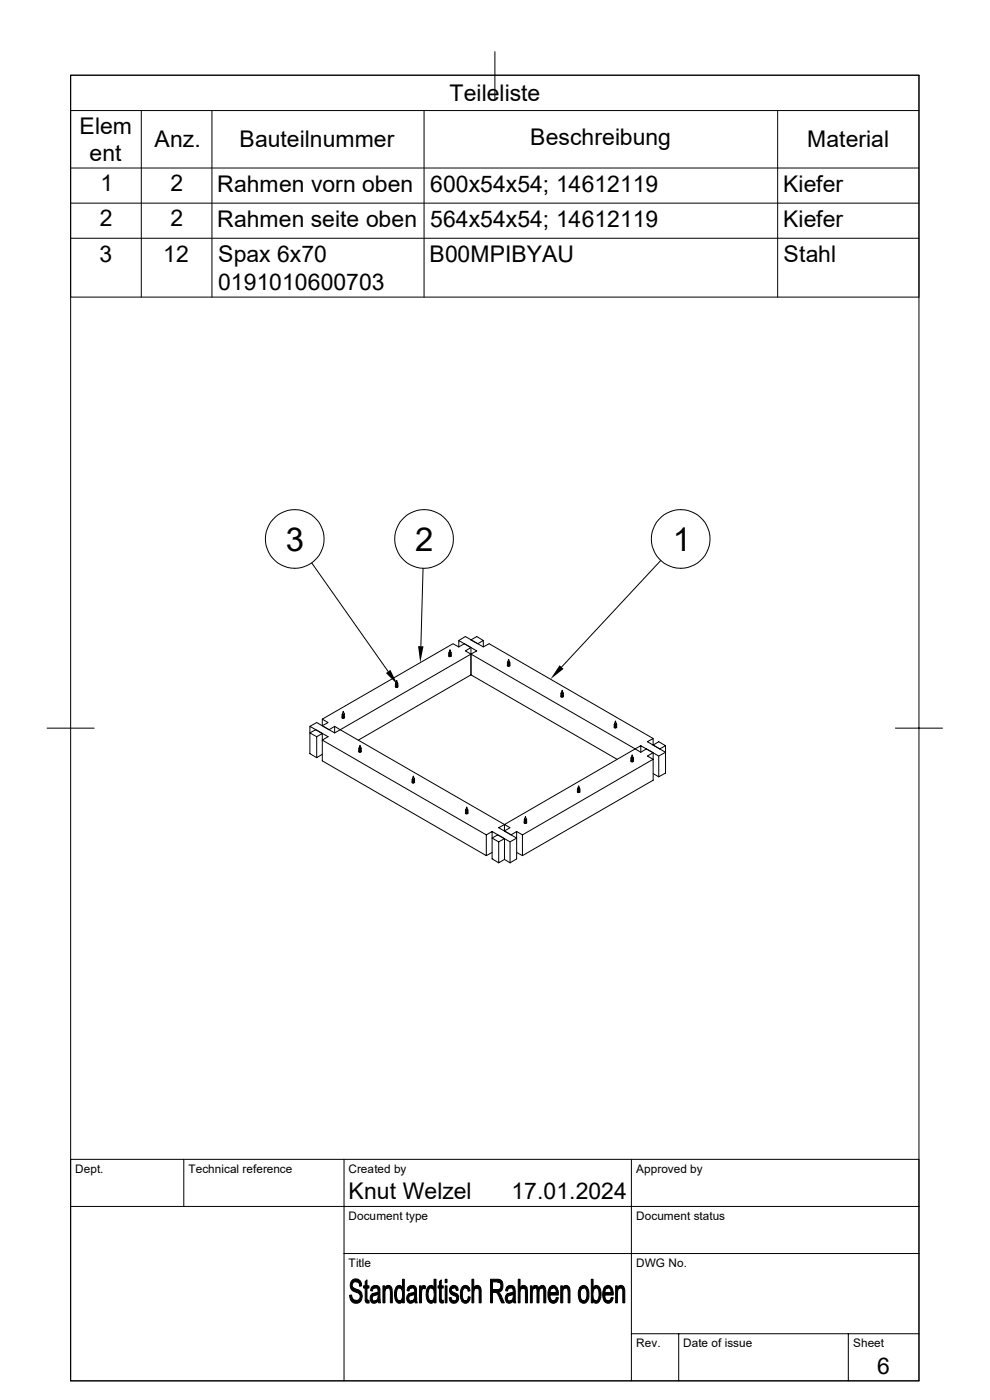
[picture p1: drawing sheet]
<svg xmlns="http://www.w3.org/2000/svg" width="210mm" height="297mm" viewBox="0 0 210 297" stroke-linecap="round" stroke-linejoin="round" font-family="sans-serif">
<g fill="none" stroke="#000" stroke-width=".21">
<path d="M105 11v10M194.9 16h-179.9v47h179.9M194.9 16h-179.9v276.9M194.9 16v276.9h-179.9M15 23.5h179.9M15 35.6h179.9M30 23.5v39.5M45 23.5v39.5M90 23.5v39.5M165 23.5v39.5M15 43.1h179.9M15 50.5h179.9"/>
<path d="M66.1 119.4l16.2 23.1M140.2 118.9l-21.1 22.6M89.7 120.6l-.4 16.5M95.3 139l.1 .3 .3-.2a.28 .28 0 0 1-.2 .2 .28 .28 0 0 1-.3-.2v-.1M95.3 138.4l.1 .2h.2M95.3 138.3l.2-.5 .1 .5M95.3 138.4h.3M95.3 138.8v.1l.4-.1a.27 .27 0 0 1-.2 .2 .27 .27 0 0 1-.3-.1l.1-.1M95.3 139.1v.2l.3-.2M95.6 138.7l-.1 .2h-.1l-.1-.2M95.6 138.4l-.1 .2h-.2v-.1M95.6 138.4l.1 .1a.27 .27 0 0 1-.2 .2 .27 .27 0 0 1-.3-.2h.1"/>
<path d="M95.8 139.1h.1M97.3 137.2l1.2-.6 1.4 .8v1.4M97.3 137.2v-1.3l3.8 2.2-1.2 .7v4.4M97.3 137.2l-1.2-.6-27.7 16 1.2 .7-1.2 .7M97.3 135.9l1.4-.9 3.8 2.2 1.3-.6 34.8 20.1M99.9 135.8l1.2-.8 1.4 .9-1.2 .7zM99.9 138.8l34.8 20.1 1.2-.7M99.9 137.4l-1.2 .7 1.2 .7-27.7 16-1.2-.7M99.9 138.8v4.4M102.5 135.9v1.3M107.9 139.9l.2 .6h-.3zM10 154.5h10"/>
<path d="M65.7 154.1l1.5-.8 3.8 2.2 1.2-.7 34.8 20.1v1.4M67.2 156.3l-1.5-.8 1.3-.7 1.4 .8v1.4l34.8 20.1M68.4 155.6l-1.2 .7v4.4l1.2-.7M68.4 154l1.4 .8 1.2-.7v1.4M68.4 152.6v1.4M72.6 152.1l-.1 .1a.28 .28 0 0 0 .3 .2 .28 .28 0 0 0 .3-.3h-.1M72.6 151.8l.1 .2 .3-.1M72.6 152.1l.1 .3 .3-.1M72.6 151.4l.2-.5 .2 .5M72.7 151.9v.1l.3-.1M72.7 152.2v.2l.3-.2M72.7 151.6v.1l.3-.1"/>
<path d="M73 151.5h-.4l.1 .2 .3-.1M73 151.8l.1 .1a.27 .27 0 0 1-.3 .2 .27 .27 0 0 1-.2-.2M73 151.5l.1 .1a.27 .27 0 0 1-.3 .2 .27 .27 0 0 1-.2-.2M73 151.5v.1M73 151.8v.1M73 152.1v.1M73.1 152.2h.1M76.2 159.3l-.1 .1a.28 .28 0 0 0 .3 .2 .28 .28 0 0 0 .2-.3h-.1M76.2 159l.1 .2 .2-.1v-.1M76.2 159.3l.1 .3 .2-.1M76.2 158.6l.2-.5 .1 .5M76.2 159.1v.1l.3-.1"/>
<path d="M76.2 158.7v.2l.4-.1a.27 .27 0 0 1-.2 .2 .27 .27 0 0 1-.3-.2h.1M76.5 158.8v-.1h-.3l.1 .2 .2-.1M76.5 159l.1 .1a.27 .27 0 0 1-.2 .2 .27 .27 0 0 1-.3-.2h.1M76.5 159.3v.3h-.3v-.2M76.7 159.4h.1M83.9 145.5v.1a.28 .28 0 0 0 .3 .2 .28 .28 0 0 0 .2-.2l-.3 .2-.1-.2M84 144.9h.3M84 144.9l.1 .3 .2-.1v-.2M84 145.2l.1 .3 .2-.1M84 144.9l.2-.5 .1 .5M84.3 145.2l-.1 .3h-.2v-.1M84.3 145.3h.1a.27 .27 0 0 1-.2 .2 .27 .27 0 0 1-.3-.1l.1-.1"/>
<path d="M84.3 145h.1a.27 .27 0 0 1-.2 .2 .27 .27 0 0 1-.3-.1l.3 .1 .1-.2M84.5 145.7h.1M99.9 143.2l31 17.9M99.9 143.2l-23.9 13.8M107.7 140.4l.1 .3 .3-.1M107.7 140.8l.1 .2 .3-.1M107.8 140.8v.2l.3-.2M107.8 141.2v.1l.3-.1M107.8 140.5v.2l.3-.2M108.1 141.1h.1a.28 .28 0 0 1-.3 .3 .28 .28 0 0 1-.3-.3h.1l.1 .2 .3-.1M108.1 140.8h.1a.27 .27 0 0 1-.3 .3 .27 .27 0 0 1-.2-.2v-.1M108.1 140.5h.1a.27 .27 0 0 1-.3 .3 .27 .27 0 0 1-.2-.2v-.1"/>
<path d="M108.1 140.4v.2M108.1 140.7v.2M108.1 141.1v.1M108.2 141.2h.1M119 147.3l.2 .2h.2v-.2M119 147v.2M119.1 147.7l.2 .1 .2-.1a.28 .28 0 0 1-.3 .2 .28 .28 0 0 1-.2-.2v-.1v.2M119.1 147h.3M119.1 146.9l.2-.5 .1 .5M119.1 147.4v.1l.4-.1a.27 .27 0 0 1-.2 .2 .27 .27 0 0 1-.3-.2h.1M119.1 147.7v.1l.3-.1M119.1 147.1v.1l.3-.1"/>
<path d="M119.4 147l.1 .1a.27 .27 0 0 1-.2 .2 .27 .27 0 0 1-.3-.2h.1M119.4 147l-.1 .2-.2-.1M119.5 147.7h.1M130.3 154l.3 .1 .2-.2a.27 .27 0 0 1-.2 .2 .27 .27 0 0 1-.3-.1zM130.4 154.1l.1 .3 .3-.2a.28 .28 0 0 1-.2 .2 .28 .28 0 0 1-.3-.2v-.1M130.4 153.5l.1 .3 .2-.1v-.2M130.4 153.5l.2-.5 .1 .5M130.4 153.8v.2M130.4 153.5h.3M130.4 154.3v.1l.3-.1M130.7 153.8l-.1 .3-.2-.1M130.7 153.6h.1a.27 .27 0 0 1-.2 .2 .27 .27 0 0 1-.3-.1l.3 .1 .1-.2"/>
<path d="M130.9 154.3h.1M135.9 159.6l-1.2-.7-27.7 16 1.2 .7-1.2 .7M135.9 159.6v-1.4l3.8 2.2v4.4l-1.1-.7M135.9 159.6l1.2-.7 1.5 .8v5.8l-27.8 16M138.6 159.7l-1.3 .7 1.3 .7-27.8 16-1.2-.7M138.6 158.1l1.1-.7 1.5 .8-1.2 .7zM138.6 158.1v-1.4l-1.3 .7 3.9 2.2v4.4l-1.5 .8M141.2 158.2v1.4l-1.5 .8M189.9 154.5h10M67.2 160.7l-1.5-.8v-5.8l3.9 2.2-1.2 .7v4.4l34.8 20.1 1.2-.7M87.5 165.8l-.1 .1a.28 .28 0 0 0 .3 .2 .28 .28 0 0 0 .2-.2l-.1-.1M87.5 165.2h.3"/>
<path d="M87.5 165.2l.1 .2h.2M87.5 165.8l.1 .3 .2-.1M87.5 165.2l.2-.6 .2 .8M87.5 165.5v.2M87.5 165.9v.2l.3-.2M87.5 165.3v.1l.3-.1M87.8 165.6h.1a.27 .27 0 0 1-.2 .2 .27 .27 0 0 1-.3-.1h.4h-.3v-.1M87.8 165.3h.1a.27 .27 0 0 1-.2 .2 .27 .27 0 0 1-.3-.1l.1-.1M87.9 165.5v.2M87.9 165.8v.2M88 166h.1M98.8 171.7v.2"/>
<path d="M98.8 172v.2M98.8 172.5l.3 .1 .2-.2a.28 .28 0 0 1-.3 .3 .28 .28 0 0 1-.3-.2l.1-.1v.2M98.9 172.2v.1l.4-.1a.27 .27 0 0 1-.3 .2 .27 .27 0 0 1-.2-.2M98.9 172.5v.1l.3-.1M98.9 171.8v.2l.3-.2M99 171.2l.2 .6h-.3zM99.2 171.8h.1a.27 .27 0 0 1-.3 .2 .27 .27 0 0 1-.2-.1v-.1M99.2 171.7l-.1 .3-.3-.1M99.2 172l-.1 .3-.3-.1M99.3 172.5h.1M104.4 176.4l-1.2 .7v4.4M105.8 178.6l-1.4-.8 1.2-.7 1.4 .8v4.4"/>
<path d="M107 177.9l-1.2 .7v4.4l1.2-.7M107 176.3l1.4 .8 1.2-.7v1.4l-1.4 .8M107 176.3v-1.4l-1.2 .7 3.8 2.2v4.4l-1.4 .8M110.8 177.1v4.4l-1.2-.7M111.3 174.4l.1 .3 .3-.2a.28 .28 0 0 1-.2 .2 .28 .28 0 0 1-.3-.2l.1-.1M111.3 173.7l.2-.5 .1 .5M111.3 174.1v.1M111.3 173.9v.1h.2l.1-.2h-.3v.1h.3M111.3 174.5v.2l.3-.2M111.6 174.1l-.1 .2-.2-.1M111.6 174.2h.1a.27 .27 0 0 1-.2 .2 .27 .27 0 0 1-.3-.2h.1M111.6 173.8l.1 .1a.27 .27 0 0 1-.2 .2 .27 .27 0 0 1-.3-.2h.1"/>
<path d="M111.8 174.5h.1M122.5 167.4l.4 .1 .1-.2a.27 .27 0 0 1-.2 .3 .27 .27 0 0 1-.3-.2zM122.6 167.9h-.1a.28 .28 0 0 0 .3 .2 .28 .28 0 0 0 .2-.2l-.1 .2-.3-.1M122.6 167.2h.3M122.6 167.2l.1 .3 .2-.1v-.2M122.6 167.6l.1 .2h.2v-.2M122.6 167.2l.2-.5 .1 .5M122.6 167.9v.2M122.6 167.7v.1l.3-.1M122.6 168v.1l.3-.1M122.9 167.6h.1a.27 .27 0 0 1-.2 .3 .27 .27 0 0 1-.3-.2l.1-.1M123.1 168h.1"/>
<path d="M133.9 161.5v-.2l-.1 .1a.28 .28 0 0 0 .3 .2 .28 .28 0 0 0 .3-.2l-.2 .2-.3-.1M133.9 161v.2M133.9 160.7h.4M133.9 161.5v.1l.3-.1M134.3 161.1h.1a.27 .27 0 0 1-.3 .2 .27 .27 0 0 1-.2-.1h.3v-.1M134.3 160.7l.1 .1a.27 .27 0 0 1-.3 .2 .27 .27 0 0 1-.2-.2v.2l.3-.2M134.3 160.7l-.1 .3-.3-.1M134.3 161l-.1 .2h-.3M134.3 160.7l-.2-.6-.2 .8M134.4 161.5h.1M107 182.3l1.2 .7v-4.4l-3.8-2.2v5.8l1.4 .8M15 255.9h179.9"/>
<path d="M39 246v9.9M73 246v46.9M133.9 246v46.9M194.9 246h-179.9v46.9M73 265.9h121.9M133.9 283h61M144 283v9.9M180 283v9.9"/>
<circle cx="62.5" cy="114.3" r="6.2"/>
<circle cx="90" cy="114.3" r="6.2"/>
<circle cx="144.4" cy="114.3" r="6.2"/>
</g>
<g fill="#000" stroke="#000" stroke-width=".21">
<path d="M74.2 274.8l.4-.1a1.02 1.02 0 0 0 1 1.2h-1.1z" fill-rule="evenodd"/>
<path d="M74.7 271.6a1.15 1.15 0 0 1 1.8 .3h-1a.78 .78 0 0 0-.8 .8 .78 .78 0 0 0 .8 .8 1.54 1.54 0 0 1 1.3 1.4 1.54 1.54 0 0 1-1.1 1.6l-.6-.1-.6-.5h1.1a.89 .89 0 0 0 .8-1 .89 .89 0 0 0-1-.8 1.48 1.48 0 0 1-.7-2.5z" fill-rule="evenodd"/>
<path d="M75.5 271.9h1l.2 .9-.4 .1-.3-.8z" fill-rule="evenodd"/>
<path d="M77.9 271.5v1.3h.4v.5h-.4v2.4l.2 .2h-.6v-2.6h-.4v-.5h.4v-.9z" fill-rule="evenodd"/>
<path d="M77.5 275.9l.8-.1v.6h-.2a.51 .51 0 0 1-.6-.5z" fill-rule="evenodd"/>
<path d="M78.8 273.2h.8h-.1a.59 .59 0 0 0-.5 .7l-.4-.1z" fill-rule="evenodd"/>
<path d="M78.8 274.7l.1-.2 1.3 .1-.1 .1a.95 .95 0 0 0-1.1 1l.3 .3 .8 .1a.9 .9 0 0 1-1.2 .3 .9 .9 0 0 1-.3-1.2z" fill-rule="evenodd"/>
<path d="M78.9 273a1.01 1.01 0 0 1 1.3-.2 1.01 1.01 0 0 1 .4 1.3l.1 2.3h-.4l-.1-.4-.5-.1 .4-.3 .1-1-1.3-.1 .8-.2a.53 .53 0 0 0 .6-.6 .53 .53 0 0 0-.6-.5h-.9z" fill-rule="evenodd"/>
<path d="M79.5 276h.7z" fill-rule="evenodd"/>
<path d="M81.2 272.8h.4v.5h.4l-.2 .2-.1 .5v2.4h-.5z" fill-rule="evenodd"/>
<path d="M81.7 273.2h.6l-.7 .1z" fill-rule="evenodd"/>
<path d="M81.9 272.8a.89 .89 0 0 1 1 .1 .89 .89 0 0 1 .3 1v2.5h-.4v-2.8l-.5-.4h-.6z" fill-rule="evenodd"/>
<path d="M84.1 273a.74 .74 0 0 1 1.3 .2h-.6a1.32 1.32 0 0 0-.7 1.7l.2 .7 .5 .4h-.8l-.3-1a2.98 2.98 0 0 1 .4-2z" fill-rule="evenodd"/>
<path d="M84 276h1.4a.73 .73 0 0 1-.7 .5 .73 .73 0 0 1-.7-.5z" fill-rule="evenodd"/>
<path d="M85.4 271.4h.4v5h-.4v-.4l-.5-.1a2.17 2.17 0 0 0 .3-2.3l-.4-.4h.6z" fill-rule="evenodd"/>
<path d="M86.5 273.2h.9a.59 .59 0 0 0-.7 .7l-.3-.1z" fill-rule="evenodd"/>
<path d="M86.5 274.7l.2-.2 1.2 .1a1.42 1.42 0 0 0-1.2 .8 .51 .51 0 0 0 .5 .6l.7 .1a.92 .92 0 0 1-1.2 .3 .92 .92 0 0 1-.4-1.2z" fill-rule="evenodd"/>
<path d="M86.7 273a1.01 1.01 0 0 1 1.3-.2 1.01 1.01 0 0 1 .3 1.3l.2 2.3h-.4l-.1-.4-.5-.1 .3-.3 .2-1-1.3-.1 .6-.2a.54 .54 0 0 0 .7-.5 .54 .54 0 0 0-.6-.6h-.9z" fill-rule="evenodd"/>
<path d="M87.2 276h.8z" fill-rule="evenodd"/>
<path d="M89 272.8h.4v.5h.5l-.4 .3-.1 .6v2.2h-.4z" fill-rule="evenodd"/>
<path d="M89.6 272.9l.2-.2 .5 .2-.1 .6-.8-.2z" fill-rule="evenodd"/>
<path d="M90.8 273a.7 .7 0 0 1 .7-.3 .7 .7 0 0 1 .6 .5h-.7a1.58 1.58 0 0 0-.5 2l.2 .6 .4 .2h-.8a3.3 3.3 0 0 1 .1-3z" fill-rule="evenodd"/>
<path d="M90.7 276h1.4a.73 .73 0 0 1-.7 .5 .73 .73 0 0 1-.7-.5z" fill-rule="evenodd"/>
<path d="M92.1 271.4h.4v5h-.4v-.4l-.4-.1a2.14 2.14 0 0 0 0-2.6l-.3-.1h.7z" fill-rule="evenodd"/>
<path d="M93.2 271.9l.4-.4v1.3h.4v.5h-.4v2.2l.3 .4h-.7v-2.6h-.3v-.5h.3z" fill-rule="evenodd"/>
<path d="M93.2 275.9l.8-.1 .1 .6h-.3a.5 .5 0 0 1-.6-.5z" fill-rule="evenodd"/>
<path d="M94.4 272.8h.4v3.6h-.4z" fill-rule="evenodd"/>
<path d="M94.4 271.4h.4v.7h-.4z" fill-rule="evenodd"/>
<path d="M95.5 273.2h.8a.49 .49 0 0 0-.5 .5 .49 .49 0 0 0 .5 .5 1.11 1.11 0 0 1 1 1.5 1.11 1.11 0 0 1-1.7 .5l-.1-.2h.8a.57 .57 0 0 0 .6-.6 .57 .57 0 0 0-.7-.6 1.1 1.1 0 0 1-.7-1.6z" fill-rule="evenodd"/>
<path d="M95.3 275.3h.4l.2 .5 .4 .2h-.8z" fill-rule="evenodd"/>
<path d="M95.6 273a.92 .92 0 0 1 1.1-.2 .92 .92 0 0 1 .5 .9l-.4 .1a.52 .52 0 0 0-.5-.6h-.8z" fill-rule="evenodd"/>
<path d="M98.1 273a.87 .87 0 0 1 1.4 .2h-.7a1.16 1.16 0 0 0-.7 1.5l.2 .9 .5 .4h-.8a3.2 3.2 0 0 1 .1-3z" fill-rule="evenodd"/>
<path d="M98 276h.8l.3-.2 .3-.7 .3 .1a1 1 0 0 1-.5 1.2 1 1 0 0 1-1.2-.4z" fill-rule="evenodd"/>
<path d="M98.8 273.2h.7l.2 .7h-.4l-.2-.6z" fill-rule="evenodd"/>
<path d="M100.1 271.4h.4v1.8h1.4l-.9 .1-.4 .3-.1 2.8h-.4z" fill-rule="evenodd"/>
<path d="M100.6 273a.75 .75 0 0 1 1.3 .2h-1.4z" fill-rule="evenodd"/>
<path d="M101.1 273.2h.8l.1 .2 .1 3h-.5v-2.6l-.1-.5z" fill-rule="evenodd"/>
<path d="M104.1 271.4h1.6l.5 .1 .4 .4h-2.1v1.7h2l-.2 .3-.6 .3h-1.2v2.2h-.4z" fill-rule="evenodd"/>
<path d="M105 274.2h.7l.3 .2 1 2h-.6l-.4-1a1.3 1.3 0 0 0-1-1.2z" fill-rule="evenodd"/>
<path d="M105.5 271.9h1.1l.1 1.2-.2 .5h-2h.9a.83 .83 0 0 0 .9-.8 .83 .83 0 0 0-.8-.9z" fill-rule="evenodd"/>
<path d="M107.4 273.2h.9a.59 .59 0 0 0-.6 .7l-.4-.1z" fill-rule="evenodd"/>
<path d="M107.4 274.7l.2-.2 1.2 .1a1.42 1.42 0 0 0-1.2 .8 .51 .51 0 0 0 .5 .6l.7 .1a.92 .92 0 0 1-1.2 .3 .92 .92 0 0 1-.4-1.2z" fill-rule="evenodd"/>
<path d="M108.1 276h.8z" fill-rule="evenodd"/>
<path d="M107.7 272.9a1 1 0 0 1 1.1-.1 1 1 0 0 1 .5 1.1l.1 2.5h-.4l-.1-.4-.5-.1 .4-.3 .1-1-1.3-.1 .6-.2a.54 .54 0 0 0 .7-.5 .54 .54 0 0 0-.6-.6h-.9z" fill-rule="evenodd"/>
<path d="M109.9 271.4h.4v1.8h1.5l-1 .1-.4 .3-.1 2.8h-.4z" fill-rule="evenodd"/>
<path d="M110.4 273a.75 .75 0 0 1 1.4 .2h-1.5z" fill-rule="evenodd"/>
<path d="M111 273.2l.8 .1 .1 3.1h-.4v-2.6l-.2-.5z" fill-rule="evenodd"/>
<path d="M112.5 272.8h.4v.5h.3l-.3 .6v2.5h-.4z" fill-rule="evenodd"/>
<path d="M112.9 273.2h.6l-.3 .1h-.3z" fill-rule="evenodd"/>
<path d="M113.2 272.9l.6-.2 .5 .6-1.4-.1z" fill-rule="evenodd"/>
<path d="M113.8 273.3h1.1a.87 .87 0 0 0-.6 1v2.1h-.4v-2.7z" fill-rule="evenodd"/>
<path d="M114.4 273.1a.72 .72 0 0 1 .9-.4 .72 .72 0 0 1 .4 .9l.1 2.8h-.4v-2.7l-.3-.4-.8-.1z" fill-rule="evenodd"/>
<path d="M116.5 273.2h.8l-.4 .3-.2 .7 1.7 .1v.4h-1.7l.1 .8 .2 .3 .4 .2h-.9a3.4 3.4 0 0 1 0-2.8z" fill-rule="evenodd"/>
<path d="M116.7 273a1.04 1.04 0 0 1 1.1-.2 1.04 1.04 0 0 1 .6 1.1v.4l-1.7-.1h1.3l-.1-.5-.2-.4-1.2-.1z" fill-rule="evenodd"/>
<path d="M116.5 276h1l.3-.2 .2-.5h.4a1.04 1.04 0 0 1-.6 1.1 1.04 1.04 0 0 1-1.3-.4z" fill-rule="evenodd"/>
<path d="M119 272.8h.3v.5h.4l-.3 .7v2.4h-.4z" fill-rule="evenodd"/>
<path d="M119.4 273.2h.6l-.7 .1z" fill-rule="evenodd"/>
<path d="M119.6 272.8a.9 .9 0 0 1 1 .2 .9 .9 0 0 1 .3 .9v2.5h-.4v-2.5a.61 .61 0 0 0-.5-.7h-.6z" fill-rule="evenodd"/>
<path d="M123 273.2h.8a1.67 1.67 0 0 0-.6 2.2l.3 .5 .3 .1-.9-.1a3.5 3.5 0 0 1 .1-2.7z" fill-rule="evenodd"/>
<path d="M123.1 273a1.08 1.08 0 0 1 1.2-.1 1.08 1.08 0 0 1 .6 1.1 1.99 1.99 0 0 1-.9 2.5h-.4l-.6-.5h.8a1.18 1.18 0 0 0 .7-1.6v-.5l-.4-.6-1.1-.1z" fill-rule="evenodd"/>
<path d="M125.4 271.4h.4v1.8h.6a1.58 1.58 0 0 0-.5 2.1l.3 .6-.4 .1v.4h-.4z" fill-rule="evenodd"/>
<path d="M125.8 276h.6z" fill-rule="evenodd"/>
<path d="M126.1 272.8a.92 .92 0 0 1 1.3 1 2.28 2.28 0 0 1-.7 2.6l-.4 .1-.4-.4 .5-.1a1.71 1.71 0 0 0 .6-2.1l-.3-.6-.9-.1z" fill-rule="evenodd"/>
<path d="M128.1 273.2h.9l-.5 .3-.2 .7 1.8 .1v.4h-1.8l.2 .9 .5 .4h-.8a3.2 3.2 0 0 1-.1-2.8z" fill-rule="evenodd"/>
<path d="M128.2 273.1a1 1 0 0 1 1.2-.3 1 1 0 0 1 .6 1.1l.1 .4-1.8-.1h1.4l-.4-.9-1.1-.1z" fill-rule="evenodd"/>
<path d="M128.2 276h.9l.3-.2 .3-.5h.4a1.04 1.04 0 0 1-.7 1.1 1.04 1.04 0 0 1-1.2-.4z" fill-rule="evenodd"/>
<path d="M130.6 272.8h.3v.5h.5l-.4 .6v2.5h-.4z" fill-rule="evenodd"/>
<path d="M131 273.2h.6l-.7 .1z" fill-rule="evenodd"/>
<path d="M131.3 272.8a.9 .9 0 0 1 1 .2 .9 .9 0 0 1 .2 .9v2.5h-.4v-2.5a.59 .59 0 0 0-.5-.7h-.6z" fill-rule="evenodd"/>
</g>
<path d="M88.7 137.1h1.1l-.6 3.5zM81.9 142.8l.9-.7 1.6 3.2zM118.7 141.1l.8 .8-2.7 2.2z" fill="#000"/>
<g font-size="7">
<text x="60.6" y="116.8">3</text>
<text x="88.1" y="116.8">2</text>
<text x="142.7" y="116.8">1</text>
</g>
<g font-size="4.9">
<text x="95.4" y="21.4">Teileliste</text>
<text x="16.9" y="28.4">Elem</text>
<text x="19" y="34.2">ent</text>
<text x="32.8" y="31.3">Anz.</text>
<text x="50.8" y="31.2">Bauteilnummer</text>
<text x="112.5" y="30.8">Beschreibung</text>
<text x="171.2" y="31.2">Material</text>
<text x="21.3" y="40.6">1</text>
<text x="36.1" y="40.6">2</text>
<text x="46.1" y="40.6">Rahmen vorn oben</text>
<text x="91.3" y="40.6">600x54x54; 14612119</text>
<text x="166.1" y="40.7">Kiefer</text>
<text x="21.2" y="48">2</text>
<text x="36.2" y="48">2</text>
<text x="46.1" y="48.1">Rahmen seite oben</text>
<text x="91.3" y="48.1">564x54x54; 14612119</text>
<text x="166.1" y="48.2">Kiefer</text>
<text x="21.1" y="55.5">3</text>
<text x="34.6" y="55.5">12</text>
<text x="46.3" y="55.6">Spax 6x70</text>
<text x="91.1" y="55.6">B00MPIBYAU</text>
<text x="166.2" y="55.6">Stahl</text>
<text x="46.3" y="61.5">0191010600703</text>
<text x="74" y="254.5">Knut Welzel</text>
<text x="108.5" y="254.5">17.01.2024</text>
<text x="186.1" y="291.6">6</text>
</g>
<g font-size="2.5">
<text x="16" y="248.8">Dept.</text>
<text x="40" y="248.8">Technical reference</text>
<text x="74" y="248.8">Created by</text>
<text x="134.9" y="248.8">Approved by</text>
<text x="74" y="258.7">Document type</text>
<text x="135" y="258.7">Document status</text>
<text x="74" y="268.7">Title</text>
<text x="135" y="268.7">DWG No.</text>
<text x="135" y="285.8">Rev.</text>
<text x="145" y="285.8">Date of issue</text>
<text x="181" y="285.8">Sheet</text>
</g>
</svg>
